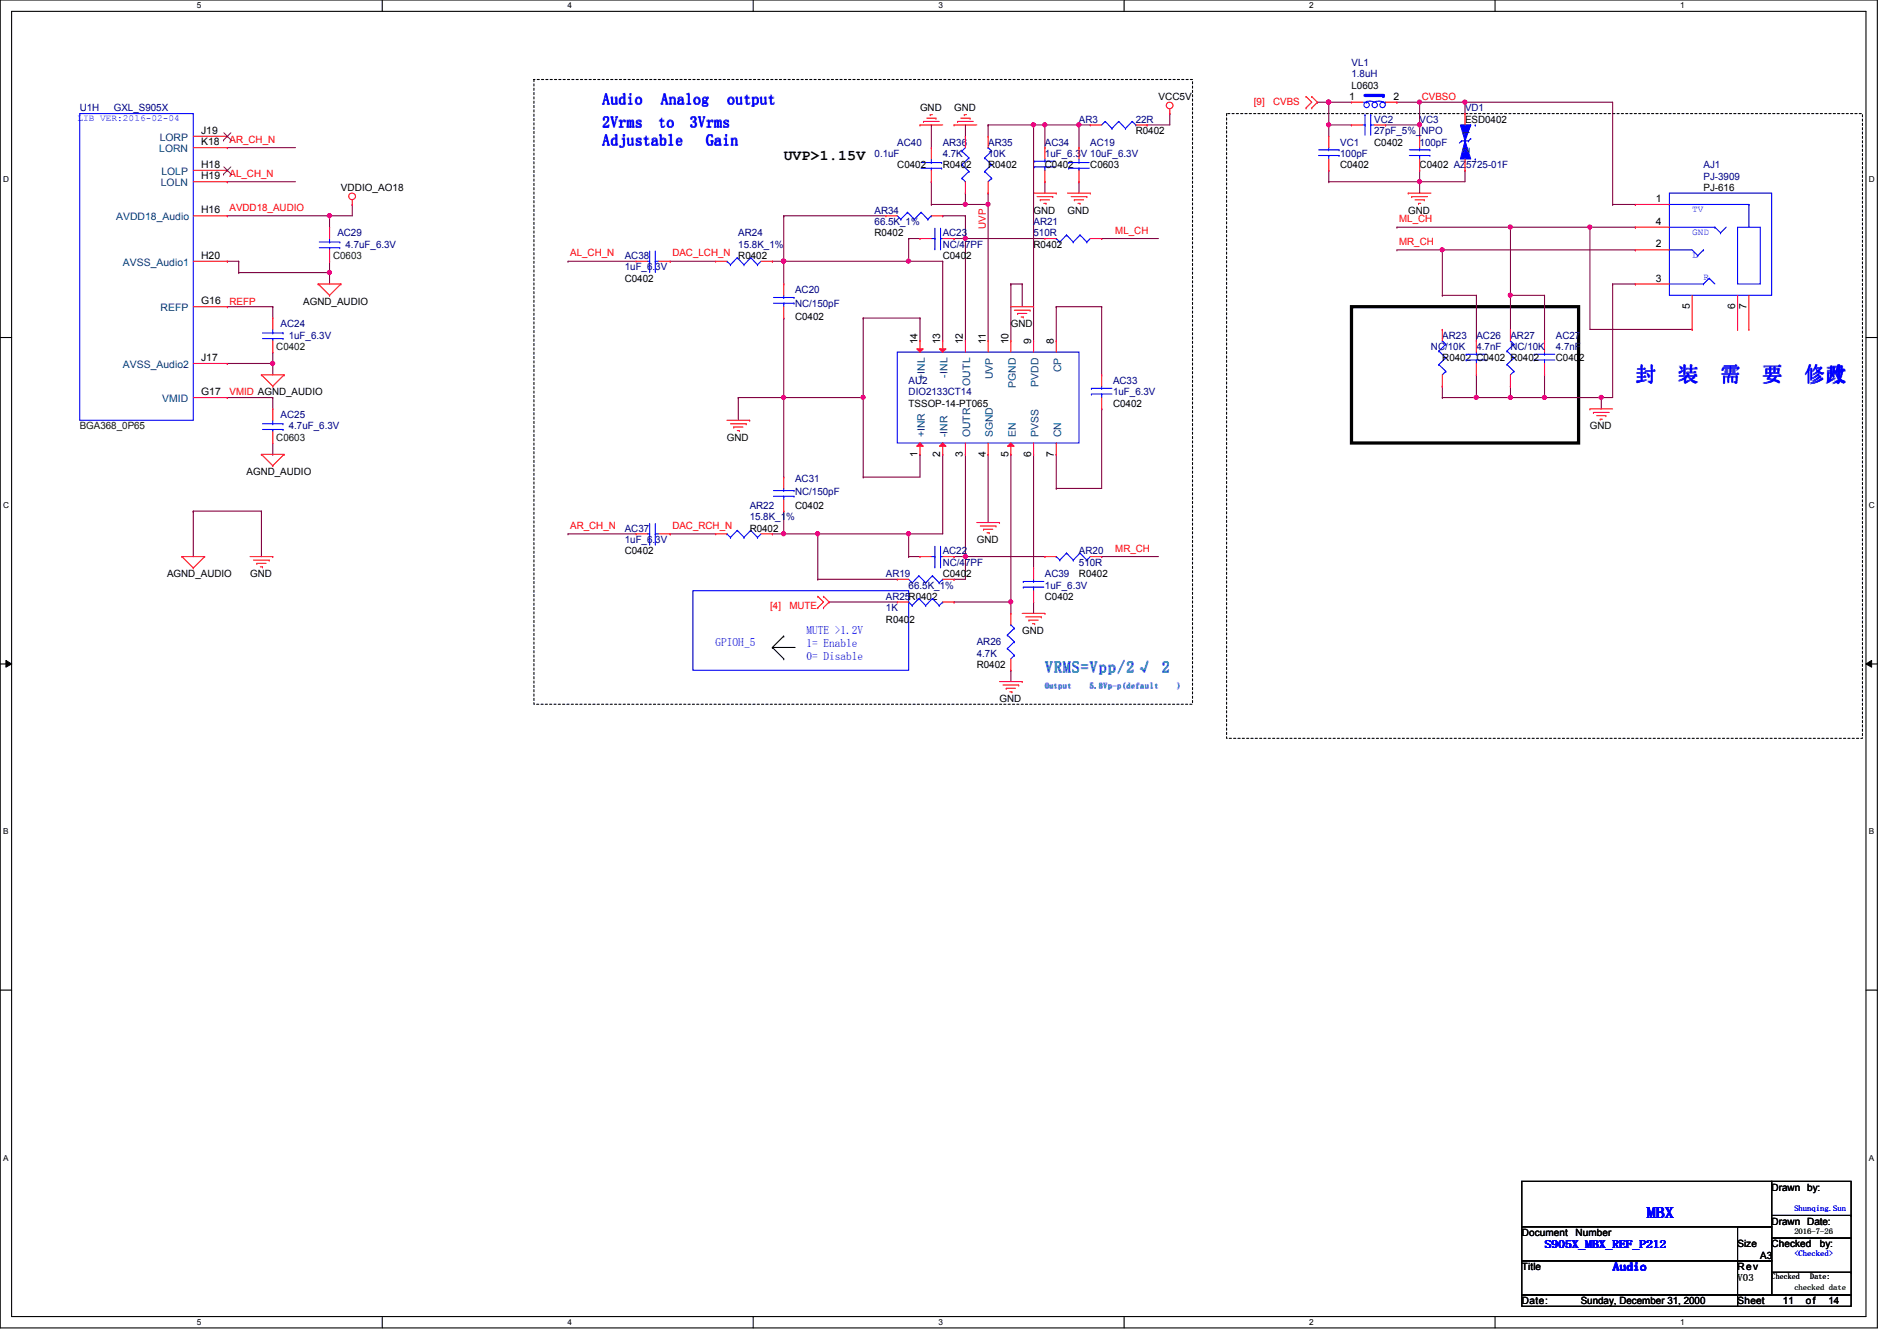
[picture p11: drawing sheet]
<svg xmlns="http://www.w3.org/2000/svg" width="297mm" height="210mm" viewBox="0 0 297 210" stroke-linecap="round" stroke-linejoin="round" font-family="sans-serif">
<path d="M0 0h294v207.9h-294zM1.8 1.8h290.4v204.3h-290.4z" fill="none" stroke="#000" stroke-width=".17"/>
<g fill="#fff">
<path d="M30.8 .2h.7v1.4h-.7z"/>
<path d="M30.8 206.2h.7v1.4h-.7z"/>
</g>
<path d="M59.9 0v1.8M59.9 206.1v1.8" fill="none" stroke="#000" stroke-width=".17"/>
<g fill="#fff">
<path d="M88.9 .2h.6v1.4h-.6z"/>
<path d="M88.9 206.2h.6v1.4h-.6z"/>
</g>
<path d="M117.9 0v1.8M117.9 206.1v1.8" fill="none" stroke="#000" stroke-width=".17"/>
<g fill="#fff">
<path d="M146.9 .2h.7v1.4h-.7z"/>
<path d="M146.9 206.2h.7v1.4h-.7z"/>
</g>
<path d="M176 0v1.8M176 206.1v1.8" fill="none" stroke="#000" stroke-width=".17"/>
<g fill="#fff">
<path d="M205 .2h.7v1.4h-.7z"/>
<path d="M205 206.2h.7v1.4h-.7z"/>
</g>
<path d="M234.1 0v1.8M234.1 206.1v1.8" fill="none" stroke="#000" stroke-width=".17"/>
<g fill="#fff">
<path d="M263.1 .2h.7v1.4h-.7z"/>
<path d="M263.1 206.2h.7v1.4h-.7z"/>
<path d="M.5 27.3h.9v1.4h-.9z"/>
<path d="M292.6 27.3h.9v1.4h-.9z"/>
<path d="M.5 78.4h.9v1.4h-.9z"/>
<path d="M292.6 78.4h.9v1.4h-.9z"/>
</g>
<path d="M0 52.8h1.8M292.2 52.8h1.8" fill="none" stroke="#000" stroke-width=".17"/>
<g fill="#fff">
<path d="M.5 129.5h.8v1.4h-.8z"/>
<path d="M292.6 129.5h.9v1.4h-.9z"/>
</g>
<path d="M0 103.9h1.8M292.2 103.9h1.8" fill="none" stroke="#000" stroke-width=".17"/>
<path d="M.9 103.4l.9 .5-.9 .5zM292.2 103.9l.9-.5v1z" fill="#000"/>
<path d="M.9 103.4l.9 .5-.9 .5zM292.2 103.9l.9-.5v1z" fill="none" stroke="#000" stroke-width=".16"/>
<g fill="#fff">
<path d="M.5 180.5h.8v1.4h-.8z"/>
<path d="M292.6 180.5h.9v1.4h-.9z"/>
</g>
<path d="M122.7 99.6h.1M122.7 99.6l-1.8 1.7M120.9 101.3h.1M120.9 101.3h3.6M120.9 101.3l1.8 1.8M122.7 103.1h.1M0 155h1.8M292.2 155h1.8" fill="none" stroke="#000" stroke-width=".17"/>
<path d="M83.6 12.4h103.1v97.8h-103.1zM192.1 17.8h99.5v97.8h-99.5z" fill="none" stroke="#000" stroke-width=".17" stroke-dasharray=".3 .3"/>
<path d="M211.6 48h35.6v21.3h-35.6z" fill="none" stroke="#000" stroke-width=".51"/>
<path d="M108.5 92.5h33.8v12.4h-33.8z" fill="none" stroke="#00f" stroke-width=".17"/>
<path d="M225.8 62.2h.1M225.8 62.2h10.7M231.2 62.2h.1M250.7 62.2h.1M250.7 62.2v1.8" fill="none" stroke="#800040" stroke-width=".17"/>
<circle cx="231.2" cy="62.2" r=".32" fill="#f0f"/>
<circle cx="231.2" cy="62.2" r=".32" fill="none" stroke="#f0f" stroke-width=".17"/>
<path d="M218.7 39.1h.1M218.7 39.1h7.1M225.8 60.5h.1M225.8 60.5v1.7" fill="none" stroke="#800040" stroke-width=".17"/>
<circle cx="225.8" cy="39.1" r=".32" fill="#f0f"/>
<circle cx="225.8" cy="39.1" r=".32" fill="none" stroke="#f0f" stroke-width=".17"/>
<path d="M236.5 35.6h.1M236.5 35.6h12.5M231.2 46.2h.1M231.2 46.2v7.1M236.5 46.2h.1M236.5 46.2v5.4" fill="none" stroke="#800040" stroke-width=".17"/>
<circle cx="248.9" cy="35.5" r=".32" fill="#f0f"/>
<circle cx="248.9" cy="35.5" r=".32" fill="none" stroke="#f0f" stroke-width=".17"/>
<path d="M241.8 58.7v3.5M241.8 62.2h.1M241.8 62.2h8.9M250.7 62.2h.1" fill="none" stroke="#800040" stroke-width=".17"/>
<circle cx="250.7" cy="62.2" r=".32" fill="#f0f"/>
<circle cx="250.7" cy="62.2" r=".32" fill="none" stroke="#f0f" stroke-width=".17"/>
<path d="M236.5 62.2h.1M236.5 62.2h5.3" fill="none" stroke="#800040" stroke-width=".17"/>
<circle cx="241.8" cy="62.2" r=".32" fill="#f0f"/>
<circle cx="241.8" cy="62.2" r=".32" fill="none" stroke="#f0f" stroke-width=".17"/>
<circle cx="236.5" cy="62.2" r=".32" fill="#f0f"/>
<circle cx="236.5" cy="62.2" r=".32" fill="none" stroke="#f0f" stroke-width=".17"/>
<path d="M208.1 19.6h.1M208.1 19.6h3.5M231.2 58.7v3.5M231.2 62.2h.1M236.5 60.5h.1M236.5 60.5v1.7" fill="none" stroke="#800040" stroke-width=".17"/>
<circle cx="208" cy="19.5" r=".32" fill="#f0f"/>
<circle cx="208" cy="19.5" r=".32" fill="none" stroke="#f0f" stroke-width=".17"/>
<path d="M208.1 16h.1M208.1 16v3.6" fill="none" stroke="#800040" stroke-width=".17"/>
<circle cx="208" cy="16" r=".32" fill="#f0f"/>
<circle cx="208" cy="16" r=".32" fill="none" stroke="#f0f" stroke-width=".17"/>
<path d="M218.7 16h.1M218.7 16h3.6" fill="none" stroke="#800040" stroke-width=".17"/>
<circle cx="222.3" cy="16" r=".32" fill="#f0f"/>
<circle cx="222.3" cy="16" r=".32" fill="none" stroke="#f0f" stroke-width=".17"/>
<path d="M217 19.6h.1M217 19.6h5.3M222.3 28.4h.1M222.3 28.4v1.8" fill="none" stroke="#800040" stroke-width=".17"/>
<circle cx="222.3" cy="19.5" r=".32" fill="#f0f"/>
<circle cx="222.3" cy="19.5" r=".32" fill="none" stroke="#f0f" stroke-width=".17"/>
<path d="M208.1 16h.1M208.1 16h3.5" fill="none" stroke="#800040" stroke-width=".17"/>
<circle cx="208" cy="16" r=".32" fill="#f0f"/>
<circle cx="208" cy="16" r=".32" fill="none" stroke="#f0f" stroke-width=".17"/>
<g fill="none" stroke="#800040" stroke-width=".17">
<path d="M206.3 16h.1M206.3 16h1.8M208.1 19.6h.1M208.1 19.6v1.7M222.3 19.6h.1M222.3 16h.1M222.3 16v5.3M208.1 26.7h.1M208.1 28.4h.1M208.1 26.7v1.7M208.1 28.4h14.2M225.8 39.1h.1"/>
<path d="M225.8 39.1v7.1M225.8 46.2h.1M225.8 46.2h5.4"/>
</g>
<circle cx="222.3" cy="28.4" r=".32" fill="#f0f"/>
<circle cx="222.3" cy="28.4" r=".32" fill="none" stroke="#f0f" stroke-width=".17"/>
<g fill="none" stroke="#800040" stroke-width=".17">
<path d="M222.3 16h.1M222.3 16h7.1M229.4 16h.1M229.4 16v1.8M222.3 28.4h.1M222.3 26.7h.1M222.3 26.7v1.7M225.8 39.1h30.3M229.4 26.7h.1M229.4 26.7v1.7h-7.1M256.1 39.1h.1M236.5 46.2h.1"/>
<path d="M236.5 46.2h5.3M241.8 46.2h.1M241.8 46.2v7.1"/>
</g>
<circle cx="236.5" cy="46.2" r=".32" fill="#f0f"/>
<circle cx="236.5" cy="46.2" r=".32" fill="none" stroke="#f0f" stroke-width=".17"/>
<path d="M35.6 23.1h.1M35.6 28.4h.1M35.6 23.1h10.7M35.6 28.4h10.7M51.6 33.8h.1M51.6 33.8v1.8M236.5 35.6h.1M236.5 35.6v10.6M35.6 62.2h.1M35.6 62.2h7.1M42.7 62.2h.1M42.7 62.2v1.8" fill="none" stroke="#800040" stroke-width=".17"/>
<circle cx="51.6" cy="33.8" r=".32" fill="#f0f"/>
<circle cx="51.6" cy="33.8" r=".32" fill="none" stroke="#f0f" stroke-width=".17"/>
<g fill="none" stroke="#800040" stroke-width=".17">
<path d="M35.6 33.8h.1M51.6 33.8h.1M55.2 32h.1M55.2 32v1.8h-19.6M35.6 48h.1M35.6 40.9h.1M35.6 48h7.1M35.6 40.9h1.8M37.4 40.9h.1M37.4 42.7h.1M37.4 40.9v1.8M42.7 48h.1"/>
<path d="M42.7 48v1.8M51.6 40.9h.1M51.6 40.9v1.8h-14.2"/>
</g>
<circle cx="51.6" cy="42.6" r=".32" fill="#f0f"/>
<circle cx="51.6" cy="42.6" r=".32" fill="none" stroke="#f0f" stroke-width=".17"/>
<path d="M35.6 56.9h.1M35.6 56.9h7.1" fill="none" stroke="#800040" stroke-width=".17"/>
<circle cx="42.7" cy="56.9" r=".32" fill="#f0f"/>
<circle cx="42.7" cy="56.9" r=".32" fill="none" stroke="#f0f" stroke-width=".17"/>
<g fill="none" stroke="#800040" stroke-width=".17">
<path d="M229.4 16h.1M229.4 16h23.1M42.7 55.1h.1M42.7 56.9h.1M42.7 55.1v3.6M51.6 42.7h.1M51.6 42.7v1.7M42.7 71.1h.1M42.7 69.3v1.8M30.3 80h.1M30.3 80h10.6M30.3 80v7.1"/>
<path d="M40.9 80h.1M40.9 80v7.1"/>
</g>
<circle cx="229.4" cy="16" r=".32" fill="#f0f"/>
<circle cx="229.4" cy="16" r=".32" fill="none" stroke="#f0f" stroke-width=".17"/>
<g fill="none" stroke="#800040" stroke-width=".17">
<path d="M145.8 19.6h.1M145.8 19.6v3.5M145.8 28.4h.1M145.8 28.4v3.6M120.9 40.9h.1M120.9 40.9h1.8M158.3 44.4h.1M158.3 44.4v8.9M158.3 44.4h1.8M160.1 44.4h.1M160.1 44.4v3.6M88.9 83.6h.1"/>
<path d="M88.9 83.6h10.7M104.9 83.6h.1M104.9 83.6h7.2M120.9 83.6h.1M122.7 80h.1M122.7 80v3.6h-1.8M149.4 87.1h.1M149.4 87.1h1.8"/>
</g>
<circle cx="122.7" cy="40.9" r=".32" fill="#f0f"/>
<circle cx="122.7" cy="40.9" r=".32" fill="none" stroke="#f0f" stroke-width=".17"/>
<path d="M158.3 94.2h.1M158.3 94.2v1.8" fill="none" stroke="#800040" stroke-width=".17"/>
<circle cx="158.3" cy="94.2" r=".32" fill="#f0f"/>
<circle cx="158.3" cy="94.2" r=".32" fill="none" stroke="#f0f" stroke-width=".17"/>
<path d="M142.3 87.1h.1M142.3 83.6h.1M142.3 87.1h1.8M142.3 83.6v3.5" fill="none" stroke="#800040" stroke-width=".17"/>
<circle cx="142.3" cy="83.5" r=".32" fill="#f0f"/>
<circle cx="142.3" cy="83.5" r=".32" fill="none" stroke="#f0f" stroke-width=".17"/>
<path d="M128.1 83.6h.1M128.1 83.6h14.2M128.1 83.6v7.1" fill="none" stroke="#800040" stroke-width=".17"/>
<circle cx="128" cy="83.5" r=".32" fill="#f0f"/>
<circle cx="128" cy="83.5" r=".32" fill="none" stroke="#f0f" stroke-width=".17"/>
<path d="M122.7 83.6h.1M122.7 83.6h5.4" fill="none" stroke="#800040" stroke-width=".17"/>
<circle cx="122.7" cy="83.5" r=".32" fill="#f0f"/>
<circle cx="122.7" cy="83.5" r=".32" fill="none" stroke="#f0f" stroke-width=".17"/>
<path d="M163.6 19.6h.1M163.6 19.6v3.5M122.7 33.8h.1M122.7 33.8h16M168.9 28.4h.1M168.9 28.4v1.8M142.3 40.9h.1M142.3 40.9h5.3" fill="none" stroke="#800040" stroke-width=".17"/>
<circle cx="142.3" cy="40.9" r=".32" fill="#f0f"/>
<circle cx="142.3" cy="40.9" r=".32" fill="none" stroke="#f0f" stroke-width=".17"/>
<path d="M161.8 19.6h.1M161.8 19.6v33.7M147.6 71.1h.1M147.6 71.1v12.5h-5.3M128.1 90.7h.1M128.1 90.7h12.4M142.3 83.6h.1M149.4 90.7h.1M149.4 90.7h1.8" fill="none" stroke="#800040" stroke-width=".17"/>
<circle cx="161.8" cy="19.5" r=".32" fill="#f0f"/>
<circle cx="161.8" cy="19.5" r=".32" fill="none" stroke="#f0f" stroke-width=".17"/>
<path d="M154.7 32h.1M154.7 32v21.3M151.2 71.1h.1M151.2 71.1v16M151.2 87.1h.1M151.2 87.1h12.4" fill="none" stroke="#800040" stroke-width=".17"/>
<circle cx="154.7" cy="32" r=".32" fill="#f0f"/>
<circle cx="154.7" cy="32" r=".32" fill="none" stroke="#f0f" stroke-width=".17"/>
<path d="M161.8 19.6h.1M161.8 19.6h1.8M147.6 40.9h.1M147.6 40.9v12.4" fill="none" stroke="#800040" stroke-width=".17"/>
<circle cx="163.6" cy="19.5" r=".32" fill="#f0f"/>
<circle cx="163.6" cy="19.5" r=".32" fill="none" stroke="#f0f" stroke-width=".17"/>
<path d="M151.2 37.3h.1M151.2 37.3h12.4" fill="none" stroke="#800040" stroke-width=".17"/>
<circle cx="151.1" cy="37.3" r=".32" fill="#f0f"/>
<circle cx="151.1" cy="37.3" r=".32" fill="none" stroke="#f0f" stroke-width=".17"/>
<path d="M163.6 19.6h.1M163.6 19.6h5.3M168.9 19.6h.1M168.9 19.6v3.5M151.2 37.3h.1M151.2 37.3v16" fill="none" stroke="#800040" stroke-width=".17"/>
<circle cx="168.9" cy="19.5" r=".32" fill="#f0f"/>
<circle cx="168.9" cy="19.5" r=".32" fill="none" stroke="#f0f" stroke-width=".17"/>
<path d="M151.2 87.1h.1M151.2 87.1v3.6" fill="none" stroke="#800040" stroke-width=".17"/>
<circle cx="151.1" cy="87.1" r=".32" fill="#f0f"/>
<circle cx="151.1" cy="87.1" r=".32" fill="none" stroke="#f0f" stroke-width=".17"/>
<g fill="none" stroke="#800040" stroke-width=".17">
<path d="M151.2 19.6h.1M151.2 19.6v1.7M154.7 19.6h.1M154.7 19.6v1.7M154.7 19.6h7.1M122.7 33.8h.1M122.7 33.8v7.1M142.3 37.3h.1M142.3 37.3h1.8M142.3 37.3v3.6M147.6 33.8h.1M147.6 33.8h3.6"/>
<path d="M149.4 37.3h.1M151.2 33.8h.1M151.2 30.2h.1M151.2 33.8v3.5h-1.8M151.2 30.2v1.8M163.6 28.4h.1M163.6 28.4v1.8M129.8 94.2h.1M129.8 94.2h10.7"/>
</g>
<circle cx="151.1" cy="32" r=".32" fill="#f0f"/>
<circle cx="151.1" cy="32" r=".32" fill="none" stroke="#f0f" stroke-width=".17"/>
<path d="M154.7 30.2h.1M154.7 30.2v1.8M122.7 40.9h.1M122.7 40.9h19.6M161.8 71.1h.1M161.8 71.1v17.8" fill="none" stroke="#800040" stroke-width=".17"/>
<circle cx="122.7" cy="40.9" r=".32" fill="#f0f"/>
<circle cx="122.7" cy="40.9" r=".32" fill="none" stroke="#f0f" stroke-width=".17"/>
<g fill="none" stroke="#800040" stroke-width=".17">
<path d="M168.9 19.6h.1M168.9 19.6h1.8M179.6 19.6h.1M183.2 17.8h.1M183.2 17.8v1.8h-3.6M145.8 32h.1M145.8 32h8.9M151.2 32h.1M172.5 37.3h.1M172.5 37.3h8.9M88.9 40.9h.1M88.9 40.9h10.7"/>
<path d="M122.7 49.8h.1M122.7 49.8v12.4M165.4 48h.1M165.4 48v5.3M165.4 48h7.1M172.5 48h.1M172.5 48v10.7M165.4 71.1h.1M165.4 76.5h.1M165.4 71.1v5.4M172.5 64h.1M172.5 64v12.5h-7.1"/>
<path d="M161.8 94.2h.1M161.8 94.2v1.8M172.5 87.1h.1M172.5 87.1h8.9"/>
</g>
<circle cx="122.7" cy="62.2" r=".32" fill="#f0f"/>
<circle cx="122.7" cy="62.2" r=".32" fill="none" stroke="#f0f" stroke-width=".17"/>
<g fill="none" stroke="#800040" stroke-width=".17">
<path d="M122.7 40.9h.1M122.7 40.9v3.5M135.2 49.8h.1M135.2 49.8h8.9M135.2 49.8v24.9M144.1 49.8h.1M144.1 49.8v3.5M115.6 62.2h.1M115.6 62.2h19.6M115.6 62.2v3.6M122.7 62.2h.1M135.2 62.2h.1"/>
<path d="M158.3 71.1h.1M158.3 71.1v23.1h-8.9M149.4 94.2h.1M158.3 104.9h.1M158.3 104.9v1.8"/>
</g>
<circle cx="135.1" cy="62.2" r=".32" fill="#f0f"/>
<circle cx="135.1" cy="62.2" r=".32" fill="none" stroke="#f0f" stroke-width=".17"/>
<g fill="none" stroke="#800040" stroke-width=".17">
<path d="M218.7 35.6h.1M218.7 35.6h17.8M104.9 40.9h.1M104.9 40.9h7.2M252.5 44.4h.1M252.5 44.4h3.6M252.5 44.4v17.8M256.1 44.4h.1M122.7 62.2h.1M122.7 62.2v12.5M135.2 74.7h.1M144.1 71.1h.1"/>
<path d="M144.1 71.1v3.6h-8.9M154.7 71.1h.1M154.7 71.1v10.7"/>
</g>
<circle cx="236.5" cy="35.5" r=".32" fill="#f0f"/>
<circle cx="236.5" cy="35.5" r=".32" fill="none" stroke="#f0f" stroke-width=".17"/>
<path d="M252.5 16v16M249 35.6h.1M249 35.6h7.1M249 35.6v16h16M252.5 32h.1M252.5 32h3.6M256.1 35.6h.1M256.1 32h.1M265 51.6h.1M250.7 62.2h.1M250.7 62.2h1.8" fill="none" stroke="#800040" stroke-width=".17"/>
<g fill="none" stroke="#f00" stroke-width=".17">
<path d="M144.1 19.6h.1M144.1 19.6h3.5M144.6 19h.1M144.6 19h2.5M145.1 18.5h1.5M145.7 17.9h.1M145.7 17.9h.3M146.6 18.5h.1M149.4 19.6h.1M149.4 19.6h3.5M149.9 19h.1M149.9 19h2.5"/>
<path d="M150.4 18.5h1.5M151 17.9h.1M151 17.9h.3M151.9 18.5h.1M183.2 17.8h.1M183.2 17.1v.7M204.5 15.1h.1M204.5 16.9h.1M204.5 15.1l.9 .9-.9 .9M205.4 16.9h.1M205.4 15.1h.1M205.4 15.1l.9 .9-.9 .9"/>
<path d="M55.2 32h.1M55.2 31.3v.7M161.8 30.2h3.6M162.4 30.8h2.4M162.9 31.3h.1M162.9 31.3h1.4M163.4 31.8h.4M163.8 31.8h.1M164.8 30.8h.1M165.4 30.2h.1M167.2 30.2h3.5M167.7 30.8h2.5"/>
<path d="M168.2 31.3h.1M168.2 31.3h1.5M168.8 31.8h.3M169.1 31.8h.1M170.2 30.8h.1M170.7 30.2h.1M220.5 30.2h.1M220.5 30.2h3.6M221.1 30.8h.1M221.1 30.8h2.4M221.6 31.3h1.4M222.1 31.8h.1"/>
<path d="M222.1 31.8h.4M223 31.3h.1M40.9 58.7h.1M40.9 58.7h3.6M40.9 58.7l1.8 1.8M44.5 58.7h.1M44.5 58.7l-1.8 1.8M49.8 44.4h.1M49.8 44.4h3.6M49.8 44.4l1.8 1.8M51.6 46.2h.1M53.4 44.4h.1"/>
<path d="M53.4 44.4l-1.8 1.8M158.3 48h3.5M158.8 48.6h2.5M159.3 49.1h.1M159.3 49.1h1.5M159.9 49.6h.3M160.2 49.6h.1M161.3 48.6h.1M161.8 48h.1M40.9 71.1h.1M40.9 71.1h3.6M40.9 71.1l1.8 1.8"/>
<path d="M42.7 72.9h.1M42.7 60.5h.1M44.5 71.1h.1M44.5 71.1l-1.8 1.8M113.8 65.8h3.6M114.4 66.3h2.4M114.9 66.8h.1M114.9 66.8h1.4M115.4 67.4h.4M115.8 67.4h.1M116.8 66.3h.1M117.4 65.8h.1"/>
<path d="M249 64h.1M249 64h3.5M249.5 64.6h.1M249.5 64.6h2.5M250 65.1h1.5M250.6 65.6h.1M250.6 65.6h.3M251.5 65.1h.1M28.5 87.1h.1M28.5 87.1h3.5M28.5 87.1l1.8 1.8M30.3 88.9h.1"/>
<path d="M32 87.1h.1M32 87.1l-1.7 1.8M39.2 87.1h3.5M39.7 87.7h2.5M40.2 88.2h.1M40.2 88.2h1.5M40.8 88.7h.3M41.1 88.7h.1M42.2 87.7h.1M42.7 87.1h.1M128.1 93.3h.1M128.1 95.1h.1"/>
<path d="M128.1 93.3l.8 .9-.8 .9M128.9 95.1h.1M128.9 93.3h.1M128.9 93.3l.9 .9-.9 .9M152.9 81.8h3.6M153.5 82.3h2.5M154 82.8h.1M154 82.8h1.4M154.6 83.4h.3M154.9 83.4h.1M156 82.3h.1M156.5 81.8h.1"/>
<path d="M160.1 96h3.5M160.6 96.6h2.5M161.1 97.1h.1M161.1 97.1h1.5M161.7 97.6h.3M162 97.6h.1M163.1 96.6h.1M163.6 96h.1M156.5 106.7h3.6M157.1 107.2h2.4M157.6 107.7h.1M157.6 107.7h1.4"/>
<path d="M158.1 108.3h.4M158.5 108.3h.1M159.5 107.2h.1M160.1 106.7h.1"/>
<circle cx="183.2" cy="16.5" r=".52"/>
<circle cx="55.1" cy="30.7" r=".52"/>
</g>
<g fill="none" stroke="#000" stroke-width=".17">
<path d="M238.3 197.4h39.1v5.3h-39.1zM238.3 192h39.1v5.4h-39.1zM238.3 184.9h39.1v7.1h-39.1zM272.1 192h5.3v5.4h-5.3zM272.1 197.4h5.3v5.3h-5.3zM277.4 184.9h12.5v8.9h-12.5zM277.4 193.8h12.5v8.9h-12.5zM277.4 190.2h12.5M277.4 199.1h12.5M289.9 190.2h.1M289.9 199.1h.1M238.3 202.7h33.8v1.8h-33.8z"/>
<path d="M272.1 202.7h17.8v1.8h-17.8z"/>
</g>
<path d="M231 19.6h.1M231 24.9h.1" fill="none" stroke="#00f" stroke-width=".17"/>
<path d="M229.4 22.1v.3v-.3l.9 2.8h-1.6z" fill-rule="evenodd" fill="#00f"/>
<path d="M228.9 22.1h1.1M229.4 22.1v.3v-.3l.9 2.8h-1.6zM230 22.1h.1" fill="none" stroke="#00f" stroke-width=".17"/>
<path d="M228.7 19.6h1.6l-.9 1.7 .9-1.7-.9 2.5z" fill-rule="evenodd" fill="#00f"/>
<g fill="none" stroke="#00f" stroke-width=".17">
<path d="M228.7 19.6h1.6l-.9 1.7 .9-1.7-.9 2.5zM50 37.9h3.2M50 38.8h3.2M51.6 38.8h.1M51.6 37.9h.1M51.6 37.3v.6M51.6 38.8v.3M53.2 37.9h.1M53.2 38.8h.1M101.7 39.3v3.2M102.6 39.3v3.2M150.6 23.7h.1"/>
<path d="M150.6 25.8h.1M150.6 27.9h.1M150.6 23.7l1.1 1M150.6 25.8l1.1 1M150.6 27.9l.6 .5M151.2 28.4h.1M151.2 23.1l-.6 .6M151.7 24.7h.1M151.7 26.8h.1M151.7 24.7l-1.1 1.1M151.7 26.8l-1.1 1.1M228.9 22.1h.1"/>
<path d="M228.9 22.1l-.4 .3M230.3 21.7h.1M230.3 21.7l-.3 .4M261.4 30.2h16v16h-16zM261.4 32h.1M261.4 35.6h.1M261.4 39.1h.1M261.4 32h12.5M261.4 35.6h7.1M261.4 39.1h3.6l.8 .9M266.7 39.1h.1M266.7 39.1l-.9 .9"/>
<path d="M268.5 35.6h.1M268.5 35.6l.9 .8M269.4 36.4h.1M270.3 35.6l-.9 .8M272.1 35.6h3.5v8.8h-3.5zM273.9 32h.1M273.9 32v3.6M101.4 40.9h.3M101.7 40.9h.1M101.7 42.5h.1M102.6 42.5h.1M102.6 40.9h.1"/>
<path d="M102.6 40.9h.6M140.5 55.1h28.4v14.2h-28.4zM225.3 57.1h.1M225.3 54.9h.1M225.3 57.1l1.1 1M225.3 54.9l1.1 1.1M225.8 53.3h.1M225.8 53.3l.6 .6M226.4 58.1h.1M226.4 56h.1M226.4 53.9h.1M226.4 58.1l-.6 .6"/>
<path d="M226.4 56l-1.1 1.1M226.4 53.9l-1.1 1M261.4 44.4h.1M261.4 44.4h5.3M265.8 40h.1M266.7 44.4h.1M267.6 43.6h.1M267.6 43.6l.9 .8M267.6 43.6l-.9 .8M113.8 83.6h.1M113.8 83.6l.6 .5M114.4 84.1h.1"/>
<path d="M115.4 83h.1M115.4 83l1.1 1.1M115.4 83l-1 1.1M116.5 84.1h.1M117.6 83h.1M117.6 83l1 1.1M117.6 83l-1.1 1.1M118.6 84.1h.1M119.2 83.6l-.6 .5"/>
</g>
<g fill="none" stroke="#f00" stroke-width=".17">
<path d="M229.4 17.8h.1M229.4 17.8v1.8M51.6 35.6h.1M51.6 35.6v1.7M51.6 39.1v1.8M151.2 21.3h.1M151.2 30.2h.1M151.2 21.3v1.8M151.2 28.4v1.8M229.4 26.7h.1M229.4 24.9v1.8M256.1 32h.1"/>
<path d="M256.1 39.1h.1M256.1 35.6h.1M256.1 32h5.3M256.1 39.1h5.3M256.1 35.6h5.3M51.6 40.9h.1M99.6 40.9h.1M99.6 40.9h1.8M103.2 40.9h1.7M104.9 40.9h.1M225.8 51.6h.1M225.8 51.6v1.7"/>
<path d="M225.8 58.7v1.8M256.1 44.4h.1M256.1 44.4h5.3M265 51.6h.1M265 46.2v5.4M272.1 51.6h.1M272.1 46.2v5.4M273.9 51.6h.1M273.9 46.2v5.4M225.8 60.5h.1M112.1 83.6h.1M112.1 83.6h1.7"/>
<path d="M119.2 83.6h1.7M120.9 83.6h.1"/>
</g>
<path d="M144.1 69.3l.5 .5h-1.1z" fill="#f00"/>
<path d="M144.1 69.3l.5 .5h-1.1zM144.1 71.1h.1M144.1 69.3v1.8" fill="none" stroke="#f00" stroke-width=".17"/>
<path d="M147.6 69.3l.5 .5h-1z" fill="#f00"/>
<path d="M147.6 69.3l.5 .5h-1zM147.6 71.1h.1M147.6 69.3v1.8M151.2 71.1h.1M151.2 69.3v1.8M154.7 71.1h.1M154.7 69.3v1.8" fill="none" stroke="#f00" stroke-width=".17"/>
<path d="M157.8 69.8l.5-.5 .5 .5z" fill="#f00"/>
<g fill="none" stroke="#f00" stroke-width=".17">
<path d="M151.2 53.3h.1M151.2 53.3v1.8M154.7 53.3h.1M154.7 53.3v1.8M158.3 53.3h.1M158.3 53.3v1.8M161.8 53.3h.1M161.8 53.3v1.8M165.4 53.3h.1M165.4 53.3v1.8M157.8 69.8l.5-.5 .5 .5zM158.3 71.1h.1"/>
<path d="M158.3 69.3v1.8M161.8 71.1h.1M161.8 69.3v1.8M165.4 71.1h.1M165.4 69.3v1.8"/>
</g>
<path d="M147.1 54.6h1l-.5 .5z" fill="#f00"/>
<path d="M147.1 54.6h1l-.5 .5zM147.6 53.3h.1M147.6 53.3v1.8" fill="none" stroke="#f00" stroke-width=".17"/>
<path d="M143.5 54.6h1.1l-.5 .5z" fill="#f00"/>
<g fill="none" stroke="#f00" stroke-width=".17">
<path d="M30.3 33.8h5.3M30.3 28.4h5.3M30.3 26.7h5.3M30.3 23.1h5.3M30.3 21.3h5.3M35.6 33.8h.1M35.6 28.4h.1M35.6 26.7h.1M35.6 23.1h.1M35.6 21.3h.1M30.3 40.9h5.3M30.3 56.9h5.3"/>
<path d="M30.3 48h5.3M35.6 40.9h.1M35.6 56.9h.1M35.6 48h.1M143.5 54.6h1.1l-.5 .5zM144.1 53.3h.1M144.1 53.3v1.8M241.8 53.3h.1M241.8 58.7h.1M241.8 53.3v1.8M241.8 56.9v1.8M30.3 62.2h5.3"/>
<path d="M35.6 62.2h.1M144.1 87.1h.1M144.1 87.1h1.7M147.6 87.1h1.8M149.4 87.1h.1"/>
</g>
<g fill="none" stroke="#00f" stroke-width=".17">
<path d="M12.5 17.8h17.8v48h-17.8zM240.2 56.3h.1M240.2 55.5h.1M240.2 56.3h3.3M240.2 55.5h3.3M241.8 55.5h.1M241.8 56.3h.1M241.8 55.1v.4M241.8 56.3v.6M145.8 87.1h.6M146.4 88.7h.1M146.4 87.1h.1"/>
<path d="M146.4 85.5v3.2M147.3 87.1h.1M147.3 88.7h.1M147.3 87.1h.3M147.3 85.5v3.2"/>
</g>
<path d="M35 27.3h.1M35 21.9h.1M35 26.1l1.2 1.2M35 20.8l1.2 1.1M36.1 26.1l-1.1 1.2M36.1 20.8l-1.1 1.1M36.2 27.3h.1M36.2 21.9h.1" fill="none" stroke="#804000" stroke-width=".16"/>
<path d="M213.7 14.9h2.9" fill="none" stroke="#00f" stroke-width=".51"/>
<circle cx="216.6" cy="14.9" r=".25" fill="#00f"/>
<g fill="none" stroke="#00f" stroke-width=".17">
<path d="M173.1 19h.1M173.1 19l-.6 .6M173.1 19l1 1.1M175.2 19h.1M175.2 19l-1.1 1.1M175.2 19l1 1.1M177.3 19h.1M177.3 19l-1.1 1.1M177.3 19l.5 .6M177.8 19.6h.1M213.4 16h.5M213.4 19.6h.3"/>
<path d="M213.7 19.6h.1M213.7 17.9h.1M213.7 17.9v3.3M213.9 15.9l.6-.1 .7 .2M213.9 16h.1M214.6 17.9h.1M214.6 19.6h.1M214.6 19.6h.6M214.6 17.9v3.3M215.3 15.9l.6-.1 .7 .2M216.4 16h.6M217 16h.1"/>
<path d="M140.5 33.8l.6 .5M141.1 34.3h.1M142.1 33.2h.1M142.1 33.2l-1 1.1M142.1 33.2l1.1 1.1M143.2 34.3h.1M144.2 33.2h.1M144.2 25.4h3.2M144.2 26.3h3.2M144.2 33.2l-1 1.1M144.2 33.2l1.1 1.1M145.3 34.3h.1"/>
<path d="M145.8 26.3h.1M145.8 25.4h.1M145.8 33.8h.1M145.8 37.3h.6M145.8 24.9v.5M145.8 26.3v.4M145.8 33.8l-.5 .5M146.4 38.9h.1M146.4 37.3h.1M146.4 35.7v3.2M147.3 37.3h.1M147.3 38.9h.1"/>
<path d="M147.3 37.3h.3M147.3 35.7v3.2M147.4 25.4h.1M147.4 26.3h.1M154.2 26.8h.1M154.2 24.7h.1M154.2 26.8l1.1 1.1M154.2 24.7l1.1 1.1M154.7 23.1h.1M154.7 23.1l.6 .6M155.3 27.9h.1M155.3 25.8h.1"/>
<path d="M155.3 23.7h.1M155.3 27.9l-.6 .5M155.3 25.8l-1.1 1M155.3 23.7l-1.1 1M162 26.1h.1M162 25.2h.1M162 26.1h3.2M162 25.2h3.2M163.6 25.2h.1M163.6 26.1h.1M163.6 24.9v.3M163.6 26.1v.6"/>
<path d="M165.4 37.3h.1M165.4 37.3l.5 .6M165.9 37.9h.1M167 36.8h.1M167 36.8l1.1 1.1M167 36.8l-1.1 1.1M167.3 25.4h.1M167.3 26.3h.1M167.3 25.4h3.3M167.3 26.3h3.3M168.1 37.9h.1M168.9 26.3h.1"/>
<path d="M168.9 25.4h.1M168.9 24.9v.5M168.9 26.3v.4M169.1 36.8h.1M169.1 36.8l1.1 1.1M169.1 36.8l-1 1.1M170.2 37.9h.1M170.7 37.3l-.5 .6M174.1 20.1h.1M176.2 20.1h.1M206.5 24.3h3.2M206.5 23.5h3.2"/>
<path d="M208.1 23.5h.1M208.1 24.3h.1M208.1 23.1v.4M208.1 24.3v.6M209.7 24.3h.1M209.7 23.5h.1M220.7 24.3h3.2M220.7 23.5h3.2M222.3 23.5h.1M222.3 24.3h.1M222.3 23.1v.4M222.3 24.3v.6"/>
<path d="M223.9 24.3h.1M223.9 23.5h.1M41.1 52.1h3.2M41.1 53h3.2M42.7 53h.1M42.7 52.1h.1M42.7 51.6v.5M42.7 53v.3M44.3 52.1h.1M44.3 53h.1M113.8 40.9h.1M113.8 40.9l.6 .5"/>
<path d="M114.4 41.4h.1M115.4 40.3h.1M115.4 40.3l1.1 1.1M115.4 40.3l-1 1.1M116.5 41.4h.1M117.6 40.3h.1M117.6 40.3l1 1.1M117.6 40.3l-1.1 1.1M118.6 41.4h.1M119.2 40.9l-.6 .5M121.1 47.5h3.2M121.1 46.6h3.2"/>
<path d="M122.7 46.6h.1M122.7 47.5h.1M122.7 46.2v.4M122.7 47.5v.5M124.3 47.5h.1M124.3 46.6h.1M229.6 56.3h.1M229.6 55.5h.1M229.6 56.3h3.2M229.6 55.5h3.2M231.2 55.5h.1M231.2 56.3h.1"/>
<path d="M231.2 55.1v.4M231.2 56.3v.6M236 57.1h.1M236 54.9h.1M236 57.1l1.1 1M236 54.9l1.1 1.1M236.5 53.3h.1M236.5 53.3l.6 .6M237.1 58.1h.1M237.1 56h.1M237.1 53.9h.1M237.1 58.1l-.6 .6"/>
<path d="M237.1 56l-1.1 1.1M237.1 53.9l-1.1 1M41.1 66.3h3.2M41.1 67.2h3.2M42.7 67.2h.1M42.7 66.3h.1M42.7 65.8v.5M42.7 67.2v.4M44.3 66.3h.1M44.3 67.2h.1M121.1 77.7h3.2M121.1 76.8h3.2"/>
<path d="M122.7 76.8h.1M122.7 77.7h.1M122.7 76.5v.3M122.7 77.7v.5M124.3 77.7h.1M124.3 76.8h.1M170.9 61.7h.1M170.9 60.8h.1M170.9 61.7h3.2M170.9 60.8h3.2M172.5 60.8h.1M172.5 61.7h.1"/>
<path d="M172.5 60.5v.3M172.5 61.7v.5M101.4 83.6h.3M101.7 83.6h.1M101.7 85.2h.1M101.7 82v3.2M102.6 85.2h.1M102.6 83.6h.1M102.6 83.6h.6M102.6 82v3.2M142.3 90.7l.5 .5M142.3 94.2l.5 .6"/>
<path d="M142.8 91.2h.1M142.8 94.8h.1M143.9 90.1h.1M143.9 93.7h.1M143.9 90.1l-1.1 1.1M143.9 90.1l1 1.1M143.9 93.7l-1.1 1.1M143.9 93.7l1 1.1M144.9 91.2h.1M144.9 94.8h.1M146 90.1h.1M146 93.7h.1"/>
<path d="M146 90.1l-1.1 1.1M146 90.1l1.1 1.1M146 93.7l-1.1 1.1M146 93.7l1.1 1.1M147.1 91.2h.1M147.1 94.8h.1M147.6 90.7h.1M147.6 94.2h.1M147.6 90.7l-.5 .5M147.6 94.2l-.5 .6M157.7 99.4h.1M157.7 99.4l1.1 1.1"/>
<path d="M158.3 97.8h.1M158.3 97.8l.5 .5M158.8 98.3h.1M158.8 98.3l-1.1 1.1M160.2 91.9h.1M160.2 91h.1M160.2 91.9h3.2M160.2 91h3.2M161.8 91h.1M161.8 91.9h.1M161.8 90.7v.3M161.8 91.9v.6"/>
<path d="M165.4 87.1h.1M165.4 87.1l.5 .6M165.9 87.7h.1M167 86.6h.1M167 86.6l1.1 1.1M167 86.6l-1.1 1.1M168.1 87.7h.1M169.1 86.6h.1M169.1 86.6l1.1 1.1M169.1 86.6l-1 1.1M170.2 87.7h.1M170.7 87.1l-.5 .6"/>
<path d="M157.7 101.5h.1M157.7 101.5l1.1 1.1M158.8 102.6h.1M158.8 100.5h.1M158.8 102.6l-.5 .5M158.8 100.5l-1.1 1"/>
<circle cx="214" cy="16.4" r=".43"/>
<circle cx="215.3" cy="16.4" r=".43"/>
<circle cx="216.5" cy="16.4" r=".43"/>
</g>
<g fill="none" stroke="#f00" stroke-width=".17">
<path d="M170.7 19.6h.1M170.7 19.6h1.8M177.8 19.6h1.8M179.6 19.6h.1M211.6 16h.1M211.6 19.6h.1M211.6 16h1.8M211.6 19.6h1.8M215.2 19.6h1.8M217 19.6h.1M217 16h1.7M218.7 16h.1"/>
<path d="M138.7 33.8h.1M138.7 33.8h1.8M144.1 37.3h.1M144.1 37.3h1.7M145.8 28.4h.1M145.8 23.1h.1M145.8 23.1v1.8M145.8 26.7v1.7M145.8 33.8h1.8M147.6 33.8h.1M147.6 37.3h1.8M149.4 37.3h.1"/>
<path d="M154.7 30.2h.1M154.7 21.3h.1M154.7 21.3v1.8M154.7 28.4v1.8M163.6 23.1h.1M163.6 28.4h.1M163.6 37.3h.1M163.6 23.1v1.8M163.6 26.7v1.7M163.6 37.3h1.8M168.9 28.4h.1M168.9 23.1h.1"/>
<path d="M168.9 23.1v1.8M168.9 26.7v1.7M170.7 37.3h1.8M172.5 37.3h.1M208.1 21.3h.1M208.1 26.7h.1M208.1 21.3v1.8M208.1 24.9v1.8M222.3 21.3h.1M222.3 26.7h.1M222.3 21.3v1.8M222.3 24.9v1.8"/>
<path d="M42.7 55.1h.1M42.7 49.8h.1M42.7 49.8v1.8M42.7 53.3v1.8M112.1 40.9h.1M112.1 40.9h1.7M119.2 40.9h1.7M120.9 40.9h.1M122.7 44.4h.1M122.7 49.8h.1M122.7 44.4v1.8M122.7 48v1.8"/>
<path d="M172.5 58.7h.1M172.5 58.7v1.8M231.2 53.3h.1M231.2 58.7h.1M231.2 53.3v1.8M231.2 56.9v1.8M236.5 51.6h.1M236.5 51.6v1.7M236.5 58.7v1.8M42.7 69.3h.1M42.7 64h.1M42.7 64v1.8"/>
<path d="M42.7 67.6v1.7M122.7 74.7h.1M122.7 74.7v1.8M122.7 78.2v1.8M172.5 64h.1M172.5 62.2v1.8M236.5 60.5h.1M99.6 83.6h.1M99.6 83.6h1.8M103.2 83.6h1.7M104.9 83.6h.1M122.7 80h.1"/>
<path d="M140.5 90.7h.1M140.5 94.2h.1M140.5 90.7h1.8M140.5 94.2h1.8M147.6 90.7h1.8M147.6 94.2h1.8M149.4 90.7h.1M149.4 94.2h.1M158.3 96h.1M158.3 96v1.8M161.8 88.9h.1M161.8 94.2h.1"/>
<path d="M161.8 88.9v1.8M161.8 92.5v1.7M163.6 87.1h.1M163.6 87.1h1.8M170.7 87.1h1.8M172.5 87.1h.1M158.3 104.9h.1M158.3 103.1v1.8"/>
</g>
<circle cx="231.2" cy="62.2" r=".32" fill="#f0f"/>
<circle cx="231.2" cy="62.2" r=".32" fill="none" stroke="#f0f" stroke-width=".17"/>
<circle cx="225.8" cy="39.1" r=".32" fill="#f0f"/>
<circle cx="225.8" cy="39.1" r=".32" fill="none" stroke="#f0f" stroke-width=".17"/>
<circle cx="248.9" cy="35.5" r=".32" fill="#f0f"/>
<circle cx="248.9" cy="35.5" r=".32" fill="none" stroke="#f0f" stroke-width=".17"/>
<circle cx="250.7" cy="62.2" r=".32" fill="#f0f"/>
<circle cx="250.7" cy="62.2" r=".32" fill="none" stroke="#f0f" stroke-width=".17"/>
<circle cx="241.8" cy="62.2" r=".32" fill="#f0f"/>
<circle cx="241.8" cy="62.2" r=".32" fill="none" stroke="#f0f" stroke-width=".17"/>
<circle cx="236.5" cy="62.2" r=".32" fill="#f0f"/>
<circle cx="236.5" cy="62.2" r=".32" fill="none" stroke="#f0f" stroke-width=".17"/>
<circle cx="208" cy="19.5" r=".32" fill="#f0f"/>
<circle cx="208" cy="19.5" r=".32" fill="none" stroke="#f0f" stroke-width=".17"/>
<circle cx="208" cy="16" r=".32" fill="#f0f"/>
<circle cx="208" cy="16" r=".32" fill="none" stroke="#f0f" stroke-width=".17"/>
<circle cx="222.3" cy="16" r=".32" fill="#f0f"/>
<circle cx="222.3" cy="16" r=".32" fill="none" stroke="#f0f" stroke-width=".17"/>
<circle cx="222.3" cy="19.5" r=".32" fill="#f0f"/>
<circle cx="222.3" cy="19.5" r=".32" fill="none" stroke="#f0f" stroke-width=".17"/>
<circle cx="208" cy="16" r=".32" fill="#f0f"/>
<circle cx="208" cy="16" r=".32" fill="none" stroke="#f0f" stroke-width=".17"/>
<circle cx="222.3" cy="28.4" r=".32" fill="#f0f"/>
<circle cx="222.3" cy="28.4" r=".32" fill="none" stroke="#f0f" stroke-width=".17"/>
<circle cx="236.5" cy="46.2" r=".32" fill="#f0f"/>
<circle cx="236.5" cy="46.2" r=".32" fill="none" stroke="#f0f" stroke-width=".17"/>
<circle cx="51.6" cy="33.8" r=".32" fill="#f0f"/>
<circle cx="51.6" cy="33.8" r=".32" fill="none" stroke="#f0f" stroke-width=".17"/>
<circle cx="51.6" cy="42.6" r=".32" fill="#f0f"/>
<circle cx="51.6" cy="42.6" r=".32" fill="none" stroke="#f0f" stroke-width=".17"/>
<circle cx="42.7" cy="56.9" r=".32" fill="#f0f"/>
<circle cx="42.7" cy="56.9" r=".32" fill="none" stroke="#f0f" stroke-width=".17"/>
<circle cx="229.4" cy="16" r=".32" fill="#f0f"/>
<circle cx="229.4" cy="16" r=".32" fill="none" stroke="#f0f" stroke-width=".17"/>
<circle cx="122.7" cy="40.9" r=".32" fill="#f0f"/>
<circle cx="122.7" cy="40.9" r=".32" fill="none" stroke="#f0f" stroke-width=".17"/>
<circle cx="158.3" cy="94.2" r=".32" fill="#f0f"/>
<circle cx="158.3" cy="94.2" r=".32" fill="none" stroke="#f0f" stroke-width=".17"/>
<circle cx="142.3" cy="83.5" r=".32" fill="#f0f"/>
<circle cx="142.3" cy="83.5" r=".32" fill="none" stroke="#f0f" stroke-width=".17"/>
<circle cx="128" cy="83.5" r=".32" fill="#f0f"/>
<circle cx="128" cy="83.5" r=".32" fill="none" stroke="#f0f" stroke-width=".17"/>
<circle cx="122.7" cy="83.5" r=".32" fill="#f0f"/>
<circle cx="122.7" cy="83.5" r=".32" fill="none" stroke="#f0f" stroke-width=".17"/>
<circle cx="142.3" cy="40.9" r=".32" fill="#f0f"/>
<circle cx="142.3" cy="40.9" r=".32" fill="none" stroke="#f0f" stroke-width=".17"/>
<circle cx="161.8" cy="19.5" r=".32" fill="#f0f"/>
<circle cx="161.8" cy="19.5" r=".32" fill="none" stroke="#f0f" stroke-width=".17"/>
<circle cx="154.7" cy="32" r=".32" fill="#f0f"/>
<circle cx="154.7" cy="32" r=".32" fill="none" stroke="#f0f" stroke-width=".17"/>
<circle cx="163.6" cy="19.5" r=".32" fill="#f0f"/>
<circle cx="163.6" cy="19.5" r=".32" fill="none" stroke="#f0f" stroke-width=".17"/>
<circle cx="151.1" cy="37.3" r=".32" fill="#f0f"/>
<circle cx="151.1" cy="37.3" r=".32" fill="none" stroke="#f0f" stroke-width=".17"/>
<circle cx="168.9" cy="19.5" r=".32" fill="#f0f"/>
<circle cx="168.9" cy="19.5" r=".32" fill="none" stroke="#f0f" stroke-width=".17"/>
<circle cx="151.1" cy="87.1" r=".32" fill="#f0f"/>
<circle cx="151.1" cy="87.1" r=".32" fill="none" stroke="#f0f" stroke-width=".17"/>
<circle cx="151.1" cy="32" r=".32" fill="#f0f"/>
<circle cx="151.1" cy="32" r=".32" fill="none" stroke="#f0f" stroke-width=".17"/>
<circle cx="122.7" cy="40.9" r=".32" fill="#f0f"/>
<circle cx="122.7" cy="40.9" r=".32" fill="none" stroke="#f0f" stroke-width=".17"/>
<circle cx="122.7" cy="62.2" r=".32" fill="#f0f"/>
<circle cx="122.7" cy="62.2" r=".32" fill="none" stroke="#f0f" stroke-width=".17"/>
<circle cx="135.1" cy="62.2" r=".32" fill="#f0f"/>
<circle cx="135.1" cy="62.2" r=".32" fill="none" stroke="#f0f" stroke-width=".17"/>
<circle cx="236.5" cy="35.5" r=".32" fill="#f0f"/>
<circle cx="236.5" cy="35.5" r=".32" fill="none" stroke="#f0f" stroke-width=".17"/>
<g font-size="3.3" fill="#00f">
<text x="256.2" y="59.7">封</text>
<text x="262.8" y="59.7">装</text>
<text x="269.4" y="59.7">需</text>
<text x="276" y="59.7">要</text>
<text x="282.6" y="59.7">修改</text>
<text x="285.9" y="59.7">尺</text>
<text x="286" y="59.7">寸</text>
</g>
<g font-size="2.5" fill="#00f">
<text x="94.4" y="16.3">Audio</text>
<text x="103.5" y="16.3">Analog</text>
<text x="113.9" y="16.3">output</text>
<text x="94.4" y="19.9">2Vrms</text>
<text x="94.4" y="22.7">Adjustable</text>
<text x="103.1" y="19.9">to</text>
<text x="108.1" y="19.9">3Vrms</text>
<text x="110.6" y="22.7">Gain</text>
<text x="257.8" y="190.7">MBX</text>
</g>
<text font-size="2.5" fill="#0080ff" x="163.7" y="105.2">VRMS=Vpp/2√ 2</text>
<text font-size="2.3" x="122.7" y="25">UVP&gt;1.15V</text>
<g font-size="1.8" fill="#00f">
<text x="112.1" y="101.1">GPIOH_5</text>
<text x="126.3" y="99.3">MUTE &gt;1.2V</text>
<text x="126.3" y="101.3">1= Enable</text>
<text x="126.3" y="103.4">0= Disable</text>
</g>
<g font-size="1.7" fill="#00f">
<text x="241.9" y="195.3">S905X_MBX_REF_P212</text>
<text x="252.5" y="198.9">Audio</text>
</g>
<g font-size="1.6" fill="#000080">
<text x="211.6" y="10.3">VL1</text>
<text x="12.5" y="17.4">U1H</text>
<text x="17.8" y="17.4">GXL_S905X</text>
<text x="211.6" y="12.1">1.8uH</text>
<text x="229.4" y="17.4">VD1</text>
<text x="140.5" y="22.8">AC40</text>
<text x="147.6" y="22.8">AR36</text>
<text x="154.7" y="22.8">AR35</text>
<text x="163.6" y="22.8">AC34</text>
<text x="168.9" y="19.2">AR3</text>
<text x="170.7" y="22.8">AC19</text>
<text x="177.8" y="19.2">22R</text>
<text x="209.8" y="22.8">VC1</text>
<text x="215.2" y="19.2">VC2</text>
<text x="215.2" y="21">27pF_5%_NPO</text>
<text x="222.3" y="19.2">VC3</text>
<text x="222.3" y="22.8">100pF</text>
<text x="136.9" y="24.6">0.1uF</text>
<text x="147.6" y="24.6">4.7K</text>
<text x="154.7" y="24.6">10K</text>
<text x="163.6" y="24.6">1uF_6.3V 10uF_6.3V</text>
<text x="209.8" y="24.6">100pF</text>
<text x="266.7" y="26.3">AJ1</text>
<text x="266.7" y="28.1">PJ-3909</text>
<text x="136.9" y="33.4">AR34</text>
<text x="136.9" y="35.2">66.5K_1%</text>
<text x="161.8" y="35.2">AR21</text>
<text x="52.8" y="37">AC29</text>
<text x="54.1" y="38.8">4.7uF_6.3V</text>
<text x="97.8" y="40.6">AC38</text>
<text x="115.6" y="37">AR24</text>
<text x="115.6" y="38.8">15.8K_1%</text>
<text x="147.6" y="37">AC23</text>
<text x="147.6" y="38.8">NC/47PF</text>
<text x="161.8" y="37">510R</text>
<text x="97.8" y="42.3">1uF_6.3V</text>
<text x="124.5" y="45.9">AC20</text>
<text x="43.9" y="51.2">AC24</text>
<text x="45.2" y="53">1uF_6.3V</text>
<text x="124.5" y="48">NC/150pF</text>
<text x="225.8" y="53">AR23</text>
<text x="231.2" y="53">AC26</text>
<text x="236.5" y="53">AR27</text>
<text x="243.6" y="53">AC27</text>
<text x="224.1" y="54.8">NC/10K</text>
<text x="231.2" y="54.8">4.7nF</text>
<text x="236.5" y="54.8">NC/10K</text>
<text x="243.6" y="54.8">4.7nF</text>
<text x="43.9" y="65.4">AC25</text>
<text x="142.3" y="61.9">DIO2133CT14</text>
<text x="142.3" y="60.1">AU2</text>
<text x="174.3" y="60.1">AC33</text>
<text x="174.3" y="61.9">1uF_6.3V</text>
<text x="45.2" y="67.2">4.7uF_6.3V</text>
<text x="124.5" y="75.4">AC31</text>
<text x="124.5" y="77.6">NC/150pF</text>
<text x="97.8" y="83.2">AC37</text>
<text x="117.4" y="79.7">AR22</text>
<text x="117.4" y="81.4">15.8K_1%</text>
<text x="97.8" y="85">1uF_6.3V</text>
<text x="147.6" y="86.8">AC22</text>
<text x="147.6" y="88.6">NC/47PF</text>
<text x="168.9" y="86.8">AR20</text>
<text x="168.9" y="88.6">510R</text>
<text x="138.7" y="90.3">AR19</text>
<text x="138.7" y="93.9">AR25</text>
<text x="138.7" y="95.7">1K</text>
<text x="142.3" y="92.1">66.5K_1%</text>
<text x="163.6" y="90.3">AC39</text>
<text x="163.6" y="92.1">1uF_6.3V</text>
<text x="152.9" y="101">AR26</text>
<text x="152.9" y="102.8">4.7K</text>
</g>
<g font-size="1.6">
<text x="144.1" y="17.4">GND</text>
<text x="149.4" y="17.4">GND</text>
<text x="181.4" y="15.7">VCC5V</text>
<text x="211.3" y="15.6">1</text>
<text x="211.6" y="13.9">L0603</text>
<text x="218.2" y="15.6">2</text>
<text x="31.5" y="22.7">K18</text>
<text x="31.5" y="21">J19</text>
<text x="177.8" y="21">R0402</text>
<text x="215.2" y="22.8">C0402</text>
<text x="229.4" y="19.2">ESD0402</text>
<text x="31.5" y="28.1">H19</text>
<text x="31.5" y="26.3">H18</text>
<text x="53.4" y="29.9">VDDIO_AO18</text>
<text x="140.5" y="26.3">C0402</text>
<text x="147.6" y="26.3">R0402</text>
<text x="154.7" y="26.3">R0402</text>
<text x="163.6" y="26.3">C0402</text>
<text x="170.7" y="26.3">C0603</text>
<text x="209.8" y="26.3">C0402</text>
<text x="222.3" y="26.3">C0402 AZ5725-01F</text>
<text x="266.7" y="29.9">PJ-616</text>
<text x="31.5" y="33.4">H16</text>
<text x="161.8" y="33.4">GND</text>
<text x="167.2" y="33.4">GND</text>
<text x="220.5" y="33.4">GND</text>
<text x="259.3" y="31.6">1</text>
<text x="259.3" y="35.2">4</text>
<text x="31.5" y="40.5">H20</text>
<text x="115.6" y="40.6">R0402</text>
<text x="136.9" y="37">R0402</text>
<text x="147.6" y="40.6">C0402</text>
<text x="161.8" y="38.8">R0402</text>
<text x="259.3" y="38.7">2</text>
<text x="31.5" y="47.6">G16</text>
<text x="47.5" y="47.7">AGND_AUDIO</text>
<text x="97.8" y="44.1">C0402</text>
<text x="259.3" y="44.1">3</text>
<text x="124.5" y="50.2">C0402</text>
<text x="143.7" y="53.9" transform="rotate(-90 143.7 53.9)">14</text>
<text x="147.2" y="53.9" transform="rotate(-90 147.2 53.9)">13</text>
<text x="150.8" y="53.9" transform="rotate(-90 150.8 53.9)">12</text>
<text x="154.3" y="53.9" transform="rotate(-90 154.3 53.9)">11</text>
<text x="157.9" y="53.9" transform="rotate(-90 157.9 53.9)">10</text>
<text x="158.3" y="51.2">GND</text>
<text x="161.5" y="53.9" transform="rotate(-90 161.5 53.9)">9</text>
<text x="165" y="53.9" transform="rotate(-90 165 53.9)">8</text>
<text x="264.6" y="48.3" transform="rotate(-90 264.6 48.3)">5</text>
<text x="271.7" y="48.3" transform="rotate(-90 271.7 48.3)">6</text>
<text x="273.5" y="48.3" transform="rotate(-90 273.5 48.3)">7</text>
<text x="31.5" y="56.5">J17</text>
<text x="225.8" y="56.6">R0402 C0402 R0402</text>
<text x="243.6" y="56.6">C0402</text>
<text x="31.5" y="61.8">G17</text>
<text x="142.3" y="63.7">TSSOP-14-PT065</text>
<text x="174.3" y="63.7">C0402</text>
<text x="113.8" y="69">GND</text>
<text x="143.7" y="71.5" transform="rotate(-90 143.7 71.5)">1</text>
<text x="147.2" y="71.5" transform="rotate(-90 147.2 71.5)">2</text>
<text x="150.8" y="71.5" transform="rotate(-90 150.8 71.5)">3</text>
<text x="154.3" y="71.5" transform="rotate(-90 154.3 71.5)">4</text>
<text x="157.9" y="71.5" transform="rotate(-90 157.9 71.5)">5</text>
<text x="161.5" y="71.5" transform="rotate(-90 161.5 71.5)">6</text>
<text x="165" y="71.5" transform="rotate(-90 165 71.5)">7</text>
<text x="249" y="67.2">GND</text>
<text x="38.6" y="74.3">AGND_AUDIO</text>
<text x="117.4" y="83.2">R0402</text>
<text x="124.5" y="79.7">C0402</text>
<text x="97.8" y="86.8">C0402</text>
<text x="152.9" y="85">GND</text>
<text x="26.2" y="90.3">AGND_AUDIO</text>
<text x="39.2" y="90.3">GND</text>
<text x="142.3" y="93.9">R0402</text>
<text x="147.6" y="90.3">C0402</text>
<text x="163.6" y="93.9">C0402</text>
<text x="168.9" y="90.3">R0402</text>
<text x="138.7" y="97.5">R0402</text>
<text x="160.1" y="99.2">GND</text>
<text x="152.9" y="104.6">R0402</text>
<text x="156.5" y="109.9">GND</text>
<text x="277.4" y="186.4">Drawn by:</text>
<text x="277.4" y="191.7">Drawn Date:</text>
<text x="238.3" y="193.5">Document</text>
<text x="246.7" y="193.5">Number</text>
<text x="272.1" y="195.2">Size</text>
<text x="275.6" y="197">A3</text>
<text x="277.4" y="195.2">Checked</text>
<text x="284.9" y="195.2">by:</text>
<text x="238.3" y="198.8">Title</text>
<text x="272.1" y="198.8">Rev</text>
<text x="238.3" y="204.1">Date:</text>
<text x="247.5" y="204.1">Sunday, December 31, 2000</text>
<text x="272.1" y="204.1">Sheet</text>
<text x="279.2" y="204.1">11</text>
<text x="282.7" y="204.1">o f</text>
<text x="286.3" y="204.1">14</text>
</g>
<g font-size="1.6" fill="#f00">
<text x="196.3" y="16.4">[9]</text>
<text x="199.3" y="16.4">CVBS</text>
<text x="222.6" y="15.7">CVBSO</text>
<text x="35.9" y="22.4">AR_CH_N</text>
<text x="35.9" y="27.7">AL_CH_N</text>
<text x="35.9" y="33">AVDD18_AUDIO</text>
<text x="154.4" y="35.8" transform="rotate(-90 154.4 35.8)">UVP</text>
<text x="219.1" y="34.8">ML_CH</text>
<text x="89.3" y="40.1">AL_CH_N</text>
<text x="105.3" y="40.1">DAC_LCH_N</text>
<text x="174.6" y="36.6">ML_CH</text>
<text x="219.1" y="38.4">MR_CH</text>
<text x="35.9" y="47.7">REFP</text>
<text x="35.9" y="61.9">VMID AGND_AUDIO</text>
<text x="89.3" y="82.8">AR_CH_N</text>
<text x="105.3" y="82.8">DAC_RCH_N</text>
<text x="174.6" y="86.4">MR_CH</text>
<text x="120.6" y="95.3">[4]</text>
<text x="123.6" y="95.3">MUTE</text>
</g>
<g font-size="1.6" fill="#004080">
<text x="24.9" y="23.8">LORN</text>
<text x="25" y="22.1">LORP</text>
<text x="230.2" y="21.3" transform="rotate(-90 230.2 21.3)">1</text>
<text x="25.2" y="29.2">LOLN</text>
<text x="25.3" y="27.4">LOLP</text>
<text x="230.2" y="24" transform="rotate(-90 230.2 24)">2</text>
<text x="18.2" y="34.5">AVDD18_Audio</text>
<text x="19.3" y="41.6">AVSS_Audio1</text>
<text x="25.1" y="48.7">REFP</text>
<text x="19.3" y="57.6">AVSS_Audio2</text>
<text x="144.8" y="59.5" transform="rotate(-90 144.8 59.5)">+INL</text>
<text x="148.4" y="59.1" transform="rotate(-90 148.4 59.1)">-INL</text>
<text x="155.5" y="59.4" transform="rotate(-90 155.5 59.4)">UVP</text>
<text x="166.2" y="58.3" transform="rotate(-90 166.2 58.3)">CP</text>
<text x="25.4" y="62.9">VMID</text>
<text x="151.9" y="60.4" transform="rotate(-90 151.9 60.4)">OUTL</text>
<text x="159" y="60.7" transform="rotate(-90 159 60.7)">PGND</text>
<text x="162.6" y="60.6" transform="rotate(-90 162.6 60.6)">PVDD</text>
<text x="144.8" y="68.5" transform="rotate(-90 144.8 68.5)">+INR</text>
<text x="148.4" y="68.5" transform="rotate(-90 148.4 68.5)">-INR</text>
<text x="151.9" y="68.5" transform="rotate(-90 151.9 68.5)">OUTR</text>
<text x="155.5" y="68.5" transform="rotate(-90 155.5 68.5)">SGND</text>
<text x="159" y="68.5" transform="rotate(-90 159 68.5)">EN</text>
<text x="162.6" y="68.5" transform="rotate(-90 162.6 68.5)">PVSS</text>
<text x="166.2" y="68.5" transform="rotate(-90 166.2 68.5)">CN</text>
</g>
<g font-size="1.6" fill="#004000">
<text x="52.2" y="40.6">C0603</text>
<text x="43.3" y="54.8">C0402</text>
<text x="12.5" y="67.2">BGA368_0P65</text>
<text x="43.3" y="69">C0603</text>
</g>
<text font-size="1.6" fill="#008000" x="272.1" y="200.5">V03</text>
<g font-size="1.5" fill="#00f">
<text x="12.1" y="19">LIB VER:2016-02-04</text>
<text x="265" y="33.2">TV</text>
<text x="265" y="36.8">GND</text>
<text x="265" y="40.3">L</text>
<text x="266.7" y="43.9">R</text>
</g>
<g font-size="1.3">
<text x="30.8" y="1.3">5</text>
<text x="88.9" y="1.3">4</text>
<text x="146.9" y="1.3">3</text>
<text x="205" y="1.3">2</text>
<text x="263.1" y="1.3">1</text>
<text x=".5" y="28.4">D</text>
<text x="292.6" y="28.4">D</text>
<text x=".5" y="79.5">C</text>
<text x="292.6" y="79.5">C</text>
<text x=".5" y="130.6">B</text>
<text x="292.6" y="130.6">B</text>
<text x=".5" y="181.7">A</text>
<text x="292.6" y="181.7">A</text>
<text x="30.8" y="207.4">5</text>
<text x="88.9" y="207.4">4</text>
<text x="146.9" y="207.4">3</text>
<text x="205" y="207.4">2</text>
<text x="263.1" y="207.4">1</text>
</g>
<g font-size="1.2" fill="#0080ff">
<text x="163.7" y="107.7">Output</text>
<text x="170.7" y="107.7">5.8Vp-p(default</text>
<text x="184.4" y="107.7">)</text>
</g>
<g font-size="1.2" fill="#00f">
<text x="281" y="189.5">Shunqing.Sun</text>
<text x="281" y="196.6">&lt;Checked&gt;</text>
</g>
<g font-size="1.2" fill="#008000">
<text x="281" y="193.1">2016-7-26</text>
<text x="281" y="202">checked date</text>
</g>
<g font-size="1.2">
<text x="277.4" y="200.2">Checked</text>
<text x="283.5" y="200.2">Date:</text>
</g>
</svg>
